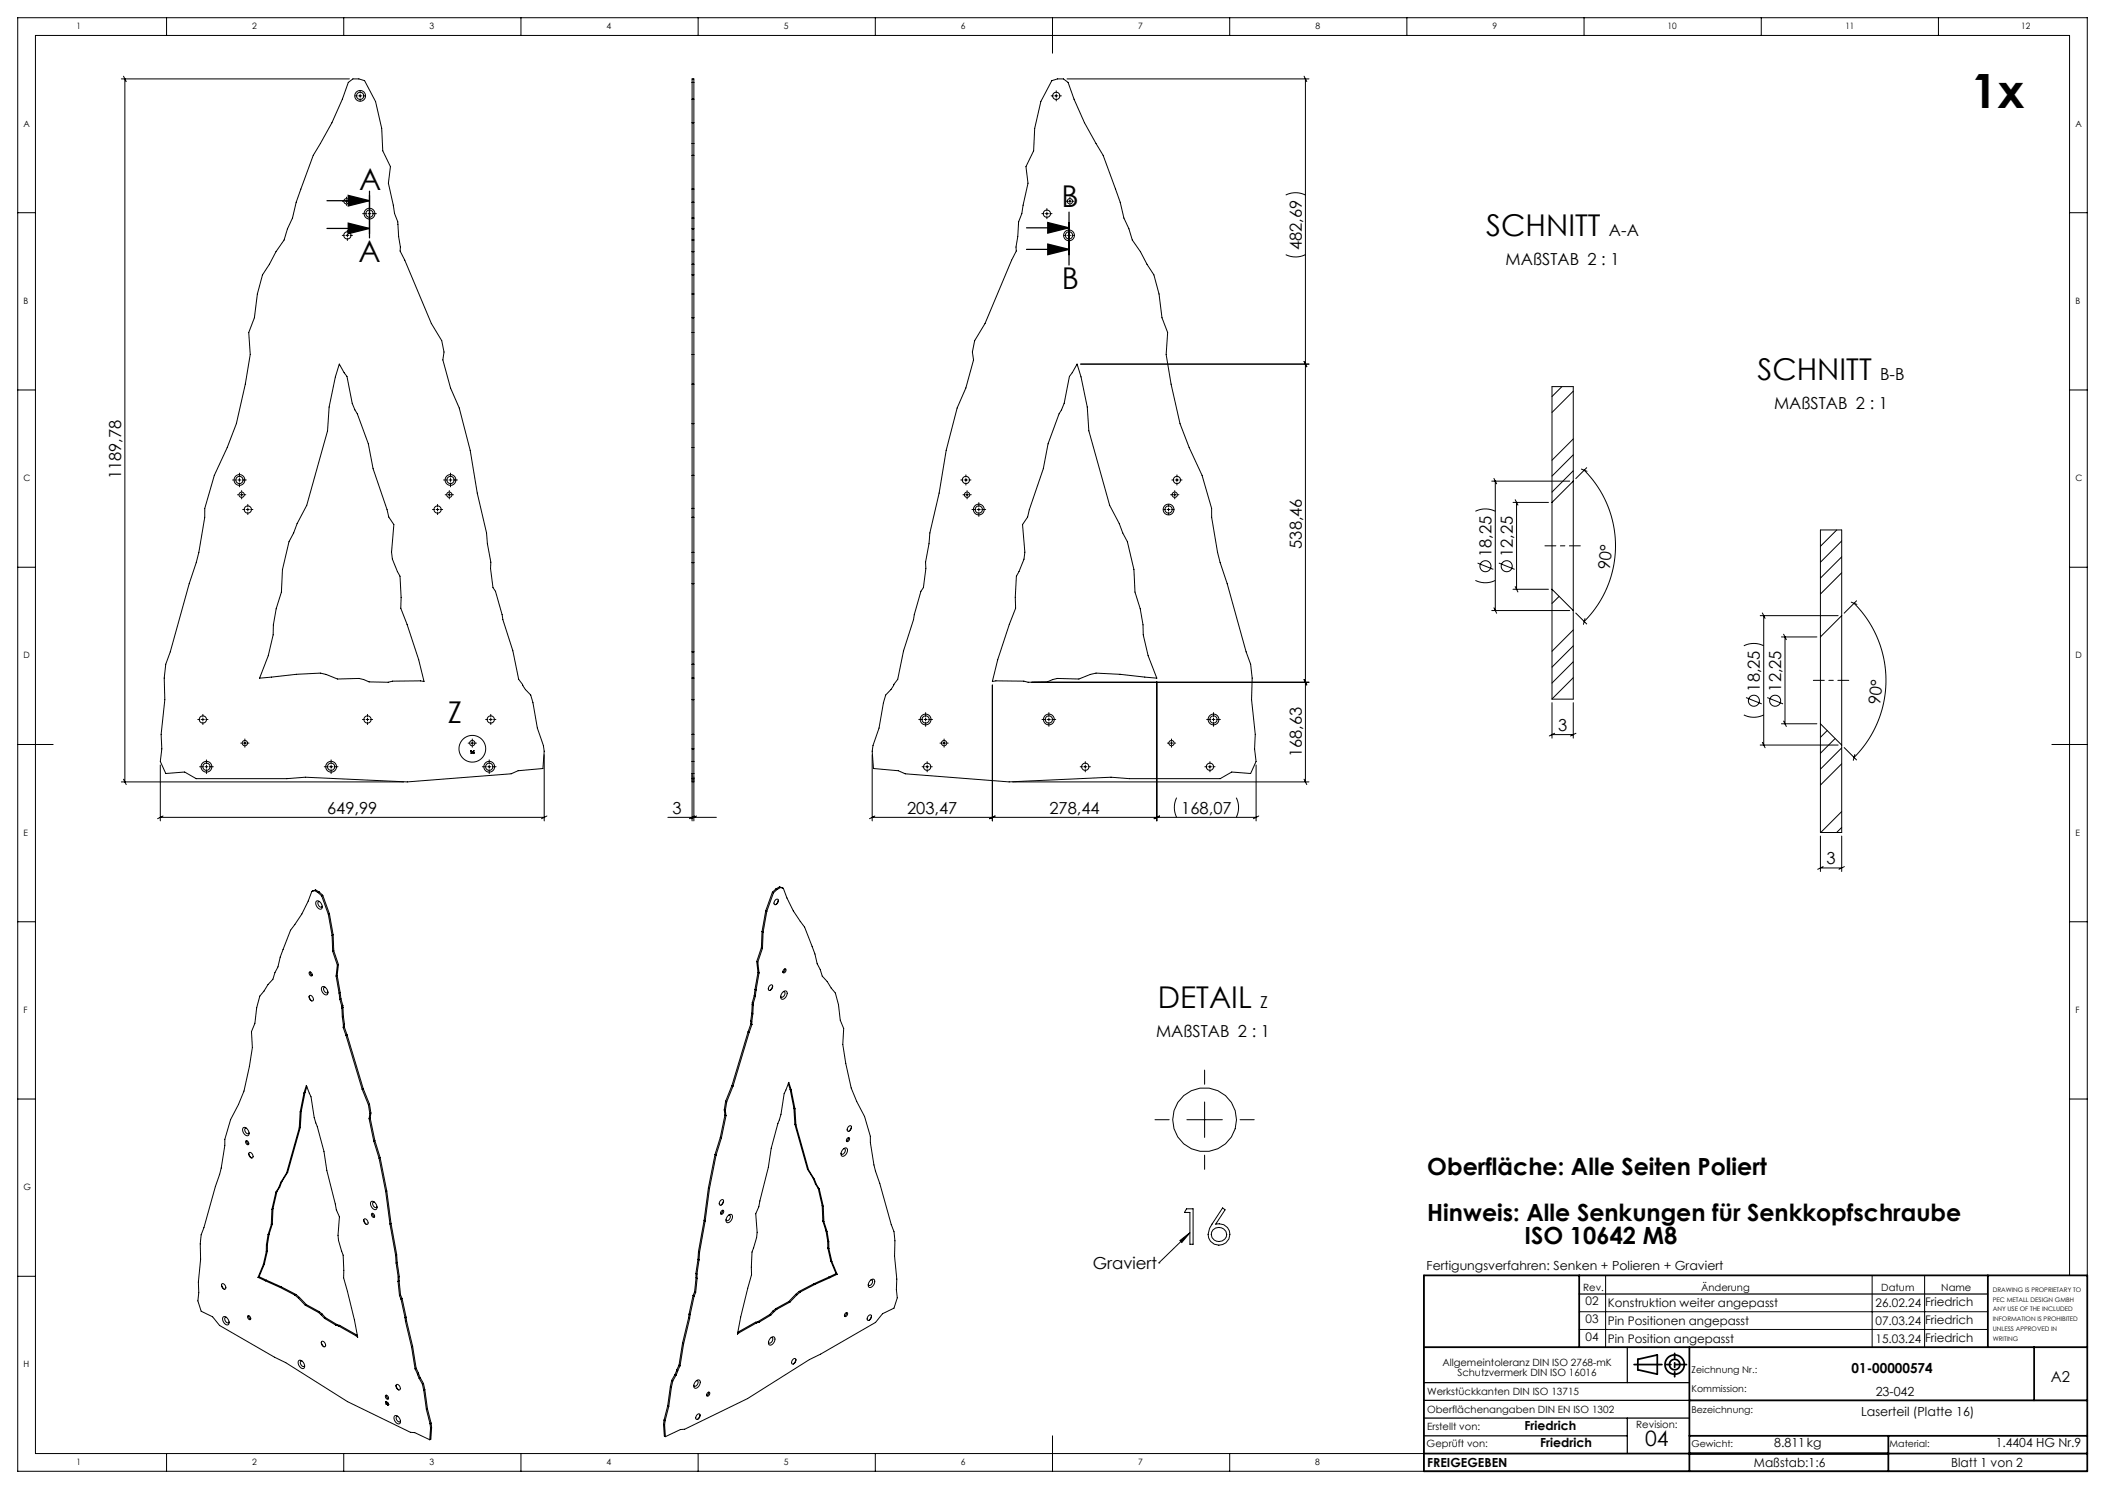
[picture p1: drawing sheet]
<svg xmlns="http://www.w3.org/2000/svg" width="594mm" height="420mm" viewBox="0 0 594 420" stroke-linecap="round" stroke-linejoin="round" font-family="sans-serif">
<g fill="none" stroke="#000" stroke-width=".28">
<path d="M47 5v5M97 5v5M147 5v5M197 5v5M247 5v5M297 5v10M347 5v5M397 5v5M447 5v5M497 5v5M547 5v5M34.2 22.3h64.4"/>
<path d="M34.9 21.5l.7 1.5M35.2 22.3v198.3M98.3 23.2l1.3-.9h1.7l1.6 .5 3.1 5.8 1.7 7.6 .3 6.3 2.2 4.5-.6 4.7 1.7 8.5 .9 2.4 .3 4.1 .5 3-.1 1.1 1.3 2.6 7.5 17.8 2.9 4.9 .7 3.2-.3 2.2 2.1 7.9 2.5 5.7 3.1 11.9 2 12.1 2.6 11.2 .2 3.1 1 5.2-.1 1.8 .7 5.3 .7 1.1 1.9 6.6 .2 1.4 2.8 8.8 1.7 8 1.9 2.9 1.5 1.5 .6 2.2 1.2 7.2 1.7 4.9 .3 1.6-.4 4.9-7 .6-2 .9-29.3 2.3-28.7-1.4-5.3 .4h-25.5l-3.3-1.8-5.3 .4-1.6-3.4 .5-3.6-.2-4.1 1-9.7-.2-6.1 .5-3.9 1.3-3.5 5.3-19.3a66 66 0 0 0 4.4-21.2l2.7-9.3 3.6-7.9 2.6-6.7 2.5-11.1 1.4-8.4-.4-6.2 1.6-4.2 .8-6.7 1.5-5.4 1.9-3 1.9-3.5 2.3-3.3 .9-3.2 1.4-3 1.1-4.4 4.8-13.3a85.3 85.3 0 0 0 9.9-20.6zM100.2 27h.6M101.2 27h.8M101.6 25.6v.6M101.6 26.6v.9M101.6 27.9v.6M102.5 27h.6M195.3 34.6h.5M195.3 28h.5M195.3 23.2h.5"/>
<path d="M296.6 27h.6M296.8 22.8l1.6-.5h1.7l1.3 .9a85.3 85.3 0 0 0 9.9 20.6l4.8 13.3 1.1 4.4 1.4 3 .9 3.2 2.3 3.3 1.9 3.5 1.9 3 1.5 5.4 .8 6.7 1.6 4.2-.4 6.2 1.4 8.4 2.5 11.1 2.6 6.7 3.6 7.9 2.7 9.3a66 66 0 0 0 4.4 21.2l5.3 19.3 1.3 3.5 .4 3.9-.1 6.1 1 9.7-.2 4.1 .4 3.6-1.5 3.4-5.3-.4-3.3 1.8h-25.6l-5.2-.4-28.7 1.4-29.4-2.3-1.9-.9-7-.6-.4-4.9 .3-1.6 1.7-4.9 1.2-7.2 .6-2.2 1.5-1.5 1.9-2.9 1.7-8 2.8-8.8 .2-1.4 1.9-6.6 .7-1.1 .7-5.3-.1-1.8 .9-5.2 .3-3.1 2.6-11.2 2-12.1 3.1-11.9 2.5-5.7 2.1-7.9-.3-2.2 .6-3.2 3-4.9 7.5-17.8 1.3-2.6-.1-1.1 .5-3 .2-4.1 .9-2.4 1.8-8.5-.6-4.7 2.2-4.5 .3-6.3 1.7-7.6zM297.6 27h.9M298.1 25.6v.6M298.1 26.6v.9M298.1 27.9v.6M298.9 27h.6M301.1 22.3h68.3M368 21.5l.8 1.5M368.4 22.3v198.3M5 60h5M96.6 56.8h.3"/>
<path d="M97.3 56.8h.9M97.8 55.6v.3M97.8 56.4v.8M97.8 57.6v.3M98.6 56.8h.3M104.3 58.3v1.1M104.3 59.8v.9M195.3 57.1h.5M195.3 53.3h.5M195.3 43.8h.5M195.3 40.5h.5M295.4 58.8v.6"/>
<path d="M295.4 59.8v.9M300.8 56.8h.3M301.5 56.8h.8M301.9 55.6v.3M301.9 56.4v.8M301.9 57.6v.3M302.8 56.8h.3M362.8 55a6.2 6.2 0 0 1 5.6 0M584 60h5M96.6 66.4h.6M97.6 66.4h.8M98 65v.6"/>
<path d="M98 66v.8M98 67.2v.6M98.9 66.4h.6M102.3 60.3h1.1M103.9 60.3h.8M104.3 61.1v1.1M105.1 60.3h1.1M195.3 77.5h.5M195.3 74.5h.5M195.3 71h.5M195.3 67.7h.5M195.3 64.5h.5"/>
<path d="M195.3 61.5h.5M294 60.3h.6M295 60.3h.8M295.4 61.1v.6M296.3 60.3h.6M300.2 66.4h.6M301.2 66.4h.9M301.7 65v.6M301.7 66v.8M301.7 67.2v.6M302.5 66.4h.6M362.8 71.8a6.2 6.2 0 0 0 5.6 0"/>
<path d="M195.3 100h.5M195.3 89.6h.5M195.3 93.8h.5M195.3 82.9h.5M5 110h5M95.7 102.7l2.2 3.5 1.5 7.5 1.4 3 3.1 8.5 1.4 7 3.9 11.6 .5 2.1 1.4 2.1-.6 7.8 .2 1.9 2.2 4.8 .3 6-.1 3.1 1.8 4.5 3.2 10 1.6 6.1-1.1-.2-7.8 .1-1.3 .3-5.3-.1-2.9-.9-6.1 .1-3.2-1.3-1.6-.3-6.8 .3-10.4 1.1 2.5-6.3 1.4-5.9v-2.9l.8-4.5 1.5-4.7 .3-6.3 1.8-7.9 1.4-2.5 .9-2.6 2.8-5.2 5.8-21 .5-6.7 1.7-8.5zM195.3 119.5h.5M195.3 108.4h.5M303.9 102.7l1.1 3.6 1.8 8.5 .5 6.7 5.8 21 2.7 5.2 1 2.6 1.3 2.5 1.9 7.9 .3 6.3 1.5 4.7 .7 4.5 .1 2.9 1.4 5.9 2.4 6.3-10.3-1.1-6.8-.3-1.6 .3-3.3 1.3-6.1-.1-2.8 .9-5.4 .1-1.2-.3-7.9-.1-1 .2 1.5-6.1 3.3-10 1.8-4.5-.1-3.1 .3-6 2.2-4.8 .2-1.9-.7-7.8 1.5-2.1 .5-2.1 3.9-11.6 1.3-7 3.2-8.5 1.4-3 1.5-7.5zM368 101.9l.8 1.6M369.4 102.7h-64.5M440.7 109.1l-2.7 2.8"/>
<path d="M444 110.3l-6 6M584 110h5M65.6 135.4h1.1M67 139.6h.4M67.2 135.4h.8M67.6 133.4v1.2M67.6 135v.8M67.6 136.2v1.1M67.8 139.6h.8M68.2 138.4v.3M68.2 139.1v.9M68.4 135.4h1.1"/>
<path d="M69 139.6h.4M125.2 135.4h1.1M125.6 139.6h.4M126.4 139.6h.8M126.7 135.4h.8M126.8 138.4v.3M126.8 139.1v.9M127.1 133.4v1.2M127.1 135v.8M127.1 136.2v1.1M127.6 139.6h.4M128 135.4h1.1"/>
<path d="M195.3 134.1h.5M195.3 126.2h.5M271.1 135.4h.6M271.7 139.6h.4M272.1 135.4h.9M272.5 139.6h.8M272.6 133.9v.7M272.6 135v.8M272.6 136.2v.6M272.9 138.4v.3M272.9 139.1v.9M273.4 135.4h.6"/>
<path d="M273.7 139.6h.4M330.3 139.6h.4M330.7 135.4h.6M331.1 139.6h.8M331.5 138.4v.3M331.5 139.1v.9M331.7 135.4h.8M332.1 133.9v.7M332.1 135v.8M332.1 136.2v.6M332.3 139.6h.4M332.9 135.4h.7"/>
<path d="M421 135.7h22M421.6 135l.7 1.5M422 135.7v36.5M444 123.8l-6 6M444 128.3l-6 6M444 132.8l-6 6M444 135.7v-26.6h-6v32.6M444 135.7v36.5M444 135.7l-6 6M446.2 132.3l1.6 .6M447 132.6a30.2 30.2 0 0 1 0 42.7M447.7 131.9l-3 3.1"/>
<path d="M5 160h5M68.2 140.4v.3M68.5 143.7h.6M69.5 143.7h.8M69.9 142.3v.6M69.9 143.3v.8M69.9 144.6v.6M70.8 143.7h.6M122 143.7h.6M123.1 143.7h.8M123.5 142.3v.6M123.5 143.3v.8"/>
<path d="M123.5 144.6v.6M124.3 143.7h.6M126.8 140.4v.3M195.3 158.7h.5M195.3 155.8h.5M195.3 145.9h.5M195.3 143.4h.5M272.9 140.4v.3M274.3 143.7h1.1M275.8 143.7h.8M276.2 141.8v1.1M276.2 143.3v.8"/>
<path d="M276.2 144.6v1.1M277 143.7h1.1M328.3 143.7h.6M329.3 143.7h.9M329.8 142.3v.6M329.8 143.3v.8M329.8 144.6v.6M330.6 143.7h.6M331.5 140.4v.3M416.3 144.2a6.3 6.3 0 0 1 5.7 0M416.9 158.8l4.5 1.8M422.9 158.8l4.5 1.8"/>
<path d="M427 141.7h10M427.6 141l.7 1.5M428 141.7v24.5M438 141.7v24.5M518.3 149.5l-4.6 4.6M519.7 152.6l-6 6M519.7 157.1l-6 6M584 160h5M195.3 164.6h.5M416.3 163.7a6.3 6.3 0 0 0 5.7 0M421 172.2h22M421.6 171.5l.7 1.5"/>
<path d="M427 166.2h10M427.6 165.5l.7 1.5M438 166.2l6 6M438 166.2v31M440 168.2l-2 2M444 177.7l-6 6M444 172.2v25h-6M444.7 172.9l3 3.1M447.3 174.5l-.5 1.6M496.7 173.7h22M497.3 172.9l.8 1.5M497.7 173.7v36.5"/>
<path d="M502.7 179.7h10M503.3 178.9l.8 1.5M503.7 179.7v24.5M513.7 179.7v24.5M519.7 173.7v-24.2h-6v30.2M519.7 173.7v36.5M519.7 173.7l-6 6M519.7 161.6l-6 6M522.4 169.9l1.6 .6M523.2 170.2a30.7 30.7 0 0 1 0 43.5M523.9 169.5l-3.5 3.5M195.3 197.4h.5"/>
<path d="M195.3 191.3h.5M195.3 187.4h.5M195.3 183.9h.5M280 193.2v38.4M291.1 192.4h78.3M326.4 192.3v39.3M368 191.7l.8 1.5M438 198.2v10M444 182.2l-6 6M444 186.7l-6 6M444 191.2l-6 6M444 198.2v10"/>
<path d="M492.1 182.2a6.3 6.3 0 0 1 5.6 0M492.7 196.8l4.4 1.7M498.7 196.8l4.4 1.7M5 210h10M34.9 219.8l.7 1.5M45.2 215.8v15.8M55.8 202.9h.6M56.3 216.3h1.1M56.8 202.9h.9M57.2 201.5v.6M57.2 202.5v.9M57.2 203.8v.6"/>
<path d="M57.8 216.3h.9M58.1 202.9h.6M58.3 214.3v1.1M58.3 215.9v.8M58.3 217.1v1.1M59.1 216.3h1.1M67.9 209.6h.4M68.7 209.6h.8M69.1 208.4v.4M69.1 209.2v.8M69.1 210.4v.4M69.9 209.6h.4"/>
<path d="M91.5 216.3h1.1M93 216.3h.9M93.4 214.3v1.1M93.4 215.9v.8M93.4 217.1v1.1M94.3 216.3h1.1M102.3 202.9h.6M103.3 202.9h.8M103.7 201.5v.6M103.7 202.5v.9M103.7 203.8v.6M104.5 202.9h.6"/>
<path d="M132.1 209.6h.3M132.8 211.7h.2v.8zM132.9 209.6h.8M133.3 208.4v.4M133.3 209.2v.8M133.3 210.4v.4M133.7 211.7l-.1 .4a.26 .26 0 0 1 .3 .3 .26 .26 0 0 1-.4 .1 .26 .26 0 0 1-.1-.3zM134.1 209.6h.3M136.1 216.3h1.1M137 202.9h.7M137.6 216.3h.9M138.1 214.3v1.1"/>
<path d="M138.1 215.9v.8M138.1 217.1v1.1M138.1 202.9h.8M138.5 201.5v.6M138.5 202.5v.9M138.5 203.8v.6M138.9 216.3h1.1M139.3 202.9h.6M153.6 212.9v18.7M195.3 219.6h.5M195.3 218.2h.5M195.3 214.8h.5"/>
<path d="M195.3 211.2h.5M195.3 207.1h.5M246.1 212.9v18.7M259.3 202.9h1.1M260.2 216.3h.6M260.8 202.9h.8M261.2 201v1.1M261.2 202.5v.9M261.2 203.8v1.1M261.2 216.3h.8M261.6 214.8v.6M261.6 215.9v.8"/>
<path d="M261.6 217.1v.6M262 202.9h1.1M262.5 216.3h.6M265.2 209.6h.4M266 209.6h.8M266.4 208.4v.4M266.4 209.2v.8M266.4 210.4v.4M267.2 209.6h.4M294 202.9h1.1M295.6 202.9h.8M296 201v1.1"/>
<path d="M296 202.5v.9M296 203.8v1.1M296.8 202.9h1.1M304.8 216.3h.6M305.8 216.3h.9M306.2 214.8v.6M306.2 215.9v.8M306.2 217.1v.6M307.1 216.3h.6M329.4 209.6h.3M330.2 209.6h.8M330.6 208.4v.4"/>
<path d="M330.6 209.2v.8M330.6 210.4v.4M331.4 209.6h.3M340 216.3h.6M340.5 202.9h1.1M341 216.3h.8M341.4 214.8v.6M341.4 215.9v.8M341.4 217.1v.6M342 202.9h.9M342.3 216.3h.6M342.4 201v1.1"/>
<path d="M342.4 202.5v.9M342.4 203.8v1.1M343.3 202.9h1.1M354.4 215.8v15.8M368 219.8l.8 1.5M438 207.2h6M438.7 206.8l-1.5 .8M444.7 206.8l-1.5 .8M492.1 201.7a6.3 6.3 0 0 0 5.6 0M496.7 210.2h22M497.3 209.4l.8 1.5M502.7 204.2h10"/>
<path d="M503.3 203.4l.8 1.5M513.7 204.2v30.6h6v-24.6M513.7 204.2l6 6M515.6 206.1l-1.9 1.9M517.9 208.3l-4.2 4.2M519.7 211l-6 6M519.7 215.4l-6 6M520.4 210.9l3.5 3.5M523.4 212.8l-.4 1.7M579 210h10M34.2 220.6h79.7M45.2 230.6h108.4"/>
<path d="M46 230.2l-1.5 .7M154.3 230.2l-1.5 .7M188.5 230.6h13.6M195.3 231.6v-209.3h.5v209.3M195.3 220.6h.5M196.1 230.2l-1.6 .7M196.6 230.2l-1.6 .7M246.1 230.6h108.3M246.9 230.2l-1.5 .7M280.8 230.2l-1.5 .7M285.8 220.6h83.6M327.2 230.2l-1.5 .7"/>
<path d="M332 225a6.2 6.2 0 0 0 0 5.6M348.8 225a6.2 6.2 0 0 1 0 5.6M355.2 230.2l-1.5 .7M513.7 235.8v10M519.7 235.8v10M519.7 228.9l-5.9 5.9M519.7 233.4l-1.4 1.4M5 260h5M88 251.4a32.8 32.8 0 0 1-6 11l-2.9 7.6-.7 2.7-.8 1.6-.6 1.9-1.4 1.5-1.1 1.9-1.2 1.4-.9 3.2-.5 4.4-.9 2.4 .2 4.5-.8 5.3-1.6 7-1.5 3.8-2.2 4.2-1.7 5.6a37.7 37.7 0 0 1-2.6 13.3l-3.3 11.6-.7 2-.3 2.6 .1 4.3-.6 6.5 .1 2.9-.3 2.3 1 3 3.2 1.5 2 2.5 15.5 8.9 3.1 1.6 17.5 11 17.7 8.6 1.2 .1 4.3 2M88.8 251.2l-.8 .2M88.8 251.2l1 .6M89.1 251l-.3 .2"/>
<path d="M89.1 251l1 .6M89.1 251l-1.1 .4M89.2 254.2a1.45 1.45 0 0 1 1.7 2 1.09 1.09 0 0 1-1.2 0 1.09 1.09 0 0 1-.5-1zM89.8 251.8l1 .9M90.1 251.6l-.3 .2M90.1 251.6l1 .9M90.2 254.3a.61 .61 0 0 0-.6 .5 .61 .61 0 0 0 .4 .7 .5 .5 0 0 0 .4 .4 .5 .5 0 0 0 .5-.3M90.8 252.7l1.8 5.2M91.1 252.5l-.3 .2M91.1 252.5l1.9 5.2M92.6 257.9l1.1 5.9M93 257.7l-.4 .2"/>
<path d="M93 257.7l1 5.9M216.1 256.9l.3 .1M216.1 256.9l-1.1 5.9M216.4 257l-1.1 5.9M218 251.7l.3 .1M218 251.7l-1.9 5.2M218.3 251.8l-1.9 5.2M218.8 253.9a.48 .48 0 0 1 .7-.2 .48 .48 0 0 1 .1 .7 .65 .65 0 0 1-.4 .7 .65 .65 0 0 1-.8-.2zM218.9 250.8l.3 .1M218.9 250.8l-.9 .9M219.2 250.9l-.9 .9M219.6 253.9l-.7 1.3"/>
<path d="M220 250.2l.3 .1M220 250.2l-1.1 .6M220 250.2l1 .4M220.3 250.3l-1.1 .6M220.3 250.3l.7 .3M221 250.6a32.8 32.8 0 0 0 6 10.9l3 7.6 .6 2.7 .9 1.7 .5 1.8 1.4 1.6 1.1 1.8 1.2 1.4 .9 3.3 .5 4.4 1 2.3-.3 4.5 .9 5.4 1.5 6.9 1.6 3.8 2.2 4.2 1.6 5.6a37.7 37.7 0 0 0 2.7 13.3l3.2 11.6 .8 2 .2 2.6-.1 4.3 .7 6.5-.2 2.9 .3 2.4-.9 2.9-3.3 1.6-1.9 2.4-15.5 9-3.2 1.5-17.4 11-17.8 8.6-1.2 .1-4.2 2M513.7 244.8h6M514.5 244.4l-1.6 .8M520.5 244.4l-1.6 .8M584 260h5M87.3 274.2a.64 .64 0 0 1 .7 .3 .64 .64 0 0 1-.1 .8 .85 .85 0 0 1-.6-1.1zM87.5 274.1l.2 .7 .4 .3"/>
<path d="M90.8 278.4a1.45 1.45 0 0 1 1.7 1.9 1.09 1.09 0 0 1-1.2 .1 1.09 1.09 0 0 1-.5-1zM91.8 278.5a.61 .61 0 0 0-.6 .5 .61 .61 0 0 0 .4 .7 .5 .5 0 0 0 .4 .4 .5 .5 0 0 0 .5-.3M93.7 263.8l.2 4.6M93.9 268.4l1.3 3.8M94 263.6l-.3 .2M94 263.6l.2 4.6M94.2 268.2l-.3 .2M94.2 268.2l1.3 3.9M94.8 275.3l.9 4.8M95.1 275.1l-.3 .2M95.1 275.1l.9 4.8M95.2 272.2l-.4 3.1"/>
<path d="M95.5 272.1l-.3 .1M95.5 272.1l-.4 3M96 279.9l-.3 .2M96 279.9l.2 1.8M213.1 279.1l.3 .2M213.1 279.1l-.3 1.8M213.4 279.3l-.3 1.7M213.5 271.2l.3 .2M213.5 271.2l.4 3.1M213.8 271.4l.4 3M213.9 274.3l.3 .1M213.9 274.3l-.8 4.8"/>
<path d="M214.2 274.4l-.8 4.9M214.9 267.3l.3 .2M214.9 267.3l-1.4 3.9M215 262.8l.3 .1M215 262.8l-.1 4.5M215.2 267.5l-1.4 3.9M215.3 262.9l-.1 4.6M217.2 278a.48 .48 0 0 1 .7-.1 .48 .48 0 0 1 .1 .7 .65 .65 0 0 1-.4 .7 .65 .65 0 0 1-.8-.2zM218 278.1l-.7 1.3M220.9 279.9a.7 .7 0 0 1 1-.3 .7 .7 0 0 1 .2 1 1.09 1.09 0 0 1-.6 1 1.09 1.09 0 0 1-1.1 0 1.75 1.75 0 0 1 .5-1.7zM221 279.7a.61 .61 0 0 1 .6 .5 .61 .61 0 0 1-.3 .7 .5 .5 0 0 1-.5 .4 .5 .5 0 0 1-.5-.3M221.2 273.5a.41 .41 0 0 1 .6-.1 .41 .41 0 0 1-.1 .7 .43 .43 0 0 1-.7 .3 .43 .43 0 0 1 .1-.8z"/>
<path d="M221.5 273.3l-.1 .6-.5 .4M87.2 281l.8 1.3M87.4 280.8a.95 .95 0 0 1 .9 .5 .95 .95 0 0 1-.1 1 1.07 1.07 0 0 1-.8-1.5zM95.7 280.1l.2 1.8M95.9 281.9l.5 2M96.2 281.7l-.3 .2M96.2 281.7l.6 2M96.4 283.9l.1 .5M96.5 284.4l.1 2.5M96.6 286.9l.3 2.2M96.8 283.7l-.4 .2M96.8 283.7v.5"/>
<path d="M96.8 284.2l-.3 .2M96.8 284.2l.1 2.5M96.8 289.8l.8 2.3M96.9 289.1l-.1 .7M96.9 286.7l-.3 .2M96.9 286.7l.3 2.2M97.2 289.7l-.4 .1M97.2 289.7l.7 2.2M97.2 288.9l-.3 .2M97.2 288.9v.8M97.6 292.1l4.6 15.1M97.9 291.9l-.3 .2"/>
<path d="M97.9 291.9l4.6 15.2M211.1 291.1l.3 .1M211.1 291.1l-4.6 15.1M211.4 291.2l-4.6 15.2M211.8 288l.3 .2M211.8 288l.1 .8M211.9 288.8l.3 .2M211.9 288.8l-.8 2.3M212.1 285.8l.3 .2M212.1 285.8l-.3 2.2M212.1 288.2l.1 .8M212.2 289l-.8 2.2"/>
<path d="M212.3 283.3l.3 .2M212.3 282.8l.3 .2M212.3 282.8l-.2 3M212.4 286l-.3 2.2M212.6 283l-.2 3M212.8 280.9l.3 .1M212.8 280.9l-.5 1.9M213.1 281l-.5 2M5 310h5M68.6 318.2a1.45 1.45 0 0 1 1.6 1.9 1.09 1.09 0 0 1-1.1 0 1.09 1.09 0 0 1-.6-1zM69.5 318.2a.61 .61 0 0 0-.5 .5 .61 .61 0 0 0 .3 .7 .5 .5 0 0 0 .5 .4 .5 .5 0 0 0 .5-.3M84.4 318.2l-3.5 12.6"/>
<path d="M84.7 313.6l-.3 4.6M84.7 318l-.3 .2M84.7 318l-3.5 12.7M85 313.5l-.3 .1M85 313.5l-.3 4.5M85.8 308.3l.6-2.1 1.4 3.2 .9 5.8a69 69 0 0 1 3.5 15l2.7 11.1 .9 1.9-.4 5.3 .1 1.4 1.3 4.1 .2 6.4 3 12 .9 4.8-.6-.5M85.8 308.3l-1.1 5.3M86.1 308.1l-.3 .2M86.1 308.1l-1.1 5.4M86.6 306.5l-.5 1.6M102.2 307.2l1.8 4.5M102.5 307.1l-.3 .1"/>
<path d="M102.5 307.1l1.8 4.4M104 311.7l.4 2.4M104.2 315.6l1.3 6.3M104.3 311.5l-.3 .2M104.3 311.5l.4 2.4M104.4 314.1l-.2 1.5M104.5 315.4l-.3 .2M104.5 315.4l1.3 6.3M104.7 313.9l-.3 .2M104.7 313.9l-.2 1.5M204.4 313.1l.3 .2M204.4 313.1l.2 1.4"/>
<path d="M204.6 314.5l.3 .2M204.6 314.5l-1.3 6.3M204.7 313.3l.2 1.4M204.8 310.6l.3 .2M204.8 310.6l-.4 2.5M204.9 314.7l-1.3 6.3M205.1 310.8l-.4 2.5M206.5 306.2l.3 .2M206.5 306.2l-1.7 4.4M206.8 306.4l-1.7 4.4M222.5 305.7l.5 1.6M223 307.3l.3 .1"/>
<path d="M223 307.3l1 5.3M223.3 307.4l1 5.4M223.3 307.4l-.7-2.1-1.3 3.2-.9 5.8a69.1 69.1 0 0 0-3.6 15l-2.7 11.1-.8 2 .4 5.2-.2 1.4-1.3 4.2-.1 6.4-3.1 11.9-.9 4.8 .6-.5M224 312.6l.3 .2M224 312.6l.3 4.5M224.3 317.1l.3 .2M224.3 317.1l3.6 12.7M224.3 312.8l.3 4.5M224.6 317.3l3.6 12.7M239.4 317.8a.48 .48 0 0 1 .8-.2 .48 .48 0 0 1 0 .7 .65 .65 0 0 1-.4 .7 .65 .65 0 0 1-.7-.2zM240.3 317.8l-.8 1.3M325.9 315.8h4"/>
<path d="M334.9 315.8h10M339.9 301.8v4M339.9 310.8v10M349.9 315.8h4M584 310h5M69.4 321.8a.64 .64 0 0 1 .7 .3 .64 .64 0 0 1-.2 .8 .85 .85 0 0 1-.5-1.1zM69.6 321.7l.2 .7 .4 .3M70.2 325.3l.7 1.3M70.3 325.1a.95 .95 0 0 1 .9 .5 .95 .95 0 0 1 0 1 1.07 1.07 0 0 1-.9-1.5zM77.8 336.3l-1.1 4.8M78.1 336.1l-.3 .2M78.1 336.1l-1.1 4.9"/>
<path d="M78.6 335l-.8 1.3M78.9 334.8l-.3 .2M78.9 334.8l-.8 1.3M79.2 333.5l-.6 1.5M79.5 333.3l-.3 .2M79.5 333.3l-.6 1.5M80.9 330.8l-1.7 2.7M81.2 330.7l-.3 .1M81.2 330.7l-1.7 2.6M104.7 339a1.45 1.45 0 0 1 1.6 1.9 1.09 1.09 0 0 1-1.1 .1 1.09 1.09 0 0 1-.6-1.1zM105.5 321.9l1.5 4.8M105.6 339.1a.61 .61 0 0 0-.5 .5 .61 .61 0 0 0 .3 .6 .5 .5 0 0 0 .5 .4 .5 .5 0 0 0 .5-.2"/>
<path d="M105.8 321.7l-.3 .2M105.8 321.7l1.5 4.8M107 326.7l1.8 9.4M107.3 326.5l-.3 .2M107.3 326.5l1.8 9.4M108.8 336.1l1.2 9.2M109.1 335.9l-.3 .2M109.1 335.9l1.2 9.2M199.9 335.1l.3 .2M199.9 335.1l-1.2 9.1M200.2 335.3l-1.2 9.1M201.8 325.6l.3 .2"/>
<path d="M201.8 325.6l-1.9 9.5M202.1 325.8l-1.9 9.5M203.3 320.8l.3 .2M203.3 320.8l-1.5 4.8M203.4 338.6a.48 .48 0 0 1 .7-.2 .48 .48 0 0 1 0 .8 .65 .65 0 0 1-.4 .7 .65 .65 0 0 1-.7-.2zM203.6 321l-1.5 4.8M204.2 338.6l-.8 1.3M227.9 329.8l.3 .2M227.9 329.8l1.6 2.7M228.2 330l1.6 2.6M229.5 332.5l.3 .1M229.5 332.5l.6 1.5"/>
<path d="M229.8 332.6l.6 1.5M230.1 334l.3 .1M230.1 334l.8 1.2M230.4 334.1l.8 1.3M230.9 335.2l.3 .2M230.9 335.2l1.1 4.9M231.2 335.4l1.1 4.9M237.9 324.2a.7 .7 0 0 1 1-.4 .7 .7 0 0 1 .2 1.1 1.09 1.09 0 0 1-.6 1 1.09 1.09 0 0 1-1.1 0 1.75 1.75 0 0 1 .5-1.7zM238.1 324a.61 .61 0 0 1 .5 .5 .61 .61 0 0 1-.3 .7 .5 .5 0 0 1-.5 .4 .5 .5 0 0 1-.5-.3M239.1 321.1a.41 .41 0 0 1 .7-.1 .41 .41 0 0 1-.2 .7 .43 .43 0 0 1-.7 .3 .43 .43 0 0 1 .1-.8zM239.4 320.9l-.1 .6-.4 .4M339.9 325.8v4"/>
<path d="M5 360h5M74.3 356.7l-1.5 3.6M74.6 356.5l-.3 .2M74.6 356.5l-1.5 3.6M75.1 353.1l-.8 3.6M75.2 351.1l-.1 2M75.4 352.9l-.3 .2M75.4 352.9l-.8 3.6M75.5 351l-.3 .1M75.5 351l-.1 1.9M75.7 348.2l-.5 2.9M76 348.1l-.3 .1"/>
<path d="M76 348.1l-.5 2.9M76.5 345.5l-.8 2.7M76.7 341.1l-.2 4.4M76.8 345.3l-.3 .2M76.8 345.3l-.8 2.8M77 341l-.3 .1M77 341l-.2 4.3M102.7 344.1l.7 1.3M102.8 343.8a.95 .95 0 0 1 .9 .5 .95 .95 0 0 1-.1 1.1 1.07 1.07 0 0 1-.8-1.6zM104.9 342.3a.64 .64 0 0 1 .7 .3 .64 .64 0 0 1-.1 .8 .85 .85 0 0 1-.6-1.1zM105.1 342.2l.2 .7 .4 .3M110 345.3l1.6 8.7"/>
<path d="M110.3 345.1l-.3 .2M110.3 345.1l1.6 8.8M111.6 354l.2 2.3M111.8 356.3l.6 3.9M111.9 353.9l-.3 .1M111.9 353.9l.2 2.2M112.1 356.1l-.3 .2M112.1 356.1l.6 4M196.4 359.2l.3 .2M196.4 359.2v1.2M196.7 359.4v1.2M197 355.2l.3 .2"/>
<path d="M197 355.2l-.6 4M197.1 353l.3 .2M197.1 353l-.1 2.2M197.3 355.4l-.6 4M197.4 353.2l-.1 2.2M198.7 344.2l.3 .2M198.7 344.2l-1.6 8.8M199 344.4l-1.6 8.8M203.6 341.6a.41 .41 0 0 1 .7-.1 .41 .41 0 0 1-.2 .7 .43 .43 0 0 1-.7 .3 .43 .43 0 0 1 .1-.8zM203.9 341.4l-.1 .6-.5 .4M205.4 342.9a.7 .7 0 0 1 1-.3 .7 .7 0 0 1 .2 1 1.09 1.09 0 0 1-.5 1.1 1.09 1.09 0 0 1-1.2-.1 1.75 1.75 0 0 1 .5-1.7zM205.6 342.8a.61 .61 0 0 1 .6 .5 .61 .61 0 0 1-.4 .6 .5 .5 0 0 1-.4 .4 .5 .5 0 0 1-.5-.3"/>
<path d="M232 340.1l.3 .2M232 340.1l.2 4.3M232.2 344.4l.3 .2M232.2 344.4l.9 2.8M232.3 340.3l.2 4.3M232.5 344.6l.9 2.8M233.1 347.2l.3 .2M233.1 347.2l.5 2.9M233.4 347.4l.5 2.9M233.6 350.1l.3 .2M233.6 350.1v1.9M233.6 352l.3 .2"/>
<path d="M233.6 352l.8 3.7M233.9 350.3v1.9M233.9 352.2l.8 3.6M234.4 355.7l.3 .1M234.4 355.7l1.5 3.6M234.7 355.8l1.5 3.6M235.9 359.3l.3 .1M235.9 359.3l-2 .9M236.2 359.4l-2 1M327 356.2h.1M333 349.9l2.8-2.2-2.3 2.8zM334.8 341h1.9v10h-.9v-9h-1.6z"/>
<path d="M335.8 347.7l-8.8 8.5M342.3 346.9a2.12 2.12 0 0 1 2.9-.3 2.12 2.12 0 0 1 .4 2.9 2.12 2.12 0 0 1-2.9 .3 2.12 2.12 0 0 1-.4-2.9zM345 340.7l.7 .6-2.6 4a3.1 3.1 0 0 1 3.9 2.3 3.1 3.1 0 0 1-2.7 3.7 3.1 3.1 0 0 1-3.4-3.1l.4-1.7zM401.8 359.7v55.3M453.1 359.7v20.3M528.3 359.7v20.3M543.1 359.7v20.3M584 359.7v-349.7h-574v400h391.8M589 359.7v-354.7h-584v410h584M62.5 362.3l.8 1.3M62.7 362.1a.95 .95 0 0 1 .9 .5 .95 .95 0 0 1-.1 1 1.07 1.07 0 0 1-.8-1.5zM63 371.5a1.45 1.45 0 0 1 1.6 1.9 1.09 1.09 0 0 1-1.2 .1 1.09 1.09 0 0 1-.5-1z"/>
<path d="M63.9 371.6a.61 .61 0 0 0-.6 .5 .61 .61 0 0 0 .4 .7 .5 .5 0 0 0 .4 .4 .5 .5 0 0 0 .5-.3M69.9 371.2a.64 .64 0 0 1 .7 .3 .64 .64 0 0 1-.1 .8 .85 .85 0 0 1-.6-1.1zM70.2 371.1l.1 .6 .4 .4M72.8 360.3l2.1 1M73.1 360.1l-.3 .2M73.1 360.1l2.1 1M74.9 361.3l4.2 1.9M75.2 361.1l-.3 .2M75.2 361.1l4.2 1.9M79.1 363.2l4.1 2.1M79.4 363l-.3 .2M79.4 363l4.1 2.1"/>
<path d="M83.2 365.3l1 .8M83.5 365.1l-.3 .2M83.5 365.1l1 .9M84.2 366.1l1.9 2.1M84.5 366l-.3 .1M84.5 366l1.9 2M86.1 368.2l3.7 2M86.4 368l-.3 .2M86.4 368l3.7 2M89.8 370.2l.8 .7M90.1 370l-.3 .2M90.1 370l.8 .7"/>
<path d="M90.6 370.9l.9 .9M90.7 378.6l.7 1.3M90.8 378.4a.95 .95 0 0 1 .9 .5 .95 .95 0 0 1-.1 1 1.07 1.07 0 0 1-.8-1.5zM90.9 370.7l-.3 .2M90.9 370.7l.9 1M91.5 371.8l3.3 2M91.8 371.7l-.3 .1M91.8 371.7l3.3 1.9M94.8 373.8l.8 .2M95.1 373.6l-.3 .2M95.1 373.6l.8 .2M95.6 374l4.7 2.7"/>
<path d="M95.9 373.8l-.3 .2M95.9 373.8l4.7 2.7M100.6 376.5l-.3 .2M100.6 376.5l.2 .2M112.3 361.5l.4 4M112.4 360.2l-.1 1.3M112.6 361.3l-.3 .2M112.6 361.3l.4 4M112.7 360.1l-.3 .1M112.7 360.1l-.1 1.2M112.7 365.5l.5 .9M113 365.3l-.3 .2"/>
<path d="M113 365.3l.5 1M113.2 366.4l1.1 5.3M113.5 366.3l-.3 .1M113.5 366.3l1.1 5.2M114.3 371.7l.1 1.1M114.4 372.8l1.7 7.1M114.6 371.5l-.3 .2M114.6 371.5l.1 1.1M114.7 372.6l-.3 .2M114.7 372.6l1.7 7.1M116.1 379.9l1 6.2M116.4 379.7l-.3 .2"/>
<path d="M116.4 379.7l1 6.2M192.6 378.9l.3 .1M192.6 378.9l-1 6.2M192.9 379l-1 6.2M194.3 371.7l.3 .2M194.3 371.7l-1.7 7.2M194.4 370.7l.3 .1M194.4 370.7l-.1 1M194.6 371.9l-1.7 7.1M194.7 370.8l-.1 1.1M195.6 365.4l.3 .2M195.6 365.4l-1.2 5.3"/>
<path d="M195.9 365.6l-1.2 5.2M196 364.4l.3 .2M196 364.4l-.4 1M196.3 364.6l-.4 1M196.4 360.4l.3 .2M196.4 360.4l-.4 4M196.7 360.6l-.4 4M208.4 375.7l.3 .1M208.4 375.7l-.2 .1M213.2 373l.3 .1M213.2 373l-4.8 2.7M213.5 373.1l-4.8 2.7"/>
<path d="M213.9 372.8l.3 .1M213.9 372.8l-.7 .2M214.2 372.9l-.7 .2M217.2 370.8l.3 .2M217.2 370.8l-3.3 2M217.4 377.5a.7 .7 0 0 1 1-.4 .7 .7 0 0 1 .2 1.1 1.09 1.09 0 0 1-.5 1 1.09 1.09 0 0 1-1.2-.1 1.75 1.75 0 0 1 .5-1.6zM217.5 371l-3.3 1.9M217.6 377.3a.61 .61 0 0 1 .6 .5 .61 .61 0 0 1-.4 .7 .5 .5 0 0 1-.4 .4 .5 .5 0 0 1-.5-.3M218.1 369.8l.3 .2M218.1 369.8l-.9 1M218.4 370l-.9 1M218.9 369.1l.3 .2"/>
<path d="M218.9 369.1l-.8 .7M219.2 369.3l-.8 .7M222.6 367.1l.3 .2M222.6 367.1l-3.7 2M222.9 367.3l-3.7 2M224.5 365.1l.3 .2M224.5 365.1l-1.9 2M224.8 365.3l-1.9 2M225.5 364.3l.3 .1M225.5 364.3l-1 .8M225.8 364.4l-1 .9M229.6 362.1l.3 .2"/>
<path d="M229.6 362.1l-4.1 2.2M229.9 362.3l-4.1 2.1M233.9 360.2l.3 .2M233.9 360.2l-4.3 1.9M234.2 360.4l-4.3 1.9M238.5 370.4a.41 .41 0 0 1 .7 0 .41 .41 0 0 1-.2 .6 .43 .43 0 0 1-.7 .3 .43 .43 0 0 1 .1-.7zM238.9 370.2l-.2 .6-.4 .4M245.1 371.1a.48 .48 0 0 1 .7-.2 .48 .48 0 0 1 .1 .8 .65 .65 0 0 1-.4 .7 .65 .65 0 0 1-.8-.2zM245.6 361.2a.7 .7 0 0 1 1-.3 .7 .7 0 0 1 .2 1 1.09 1.09 0 0 1-.6 1 1.09 1.09 0 0 1-1.1 0 1.75 1.75 0 0 1 .5-1.7zM245.8 361a.61 .61 0 0 1 .5 .5 .61 .61 0 0 1-.3 .7 .5 .5 0 0 1-.5 .4 .5 .5 0 0 1-.5-.3M245.9 371.2l-.7 1.2M445.6 375h115.3"/>
<path d="M445.6 370h115.3M84.3 383.8a1.45 1.45 0 0 1 1.6 1.9 1.09 1.09 0 0 1-1.2 .1 1.09 1.09 0 0 1-.5-1zM85.2 383.9a.61 .61 0 0 0-.5 .5 .61 .61 0 0 0 .3 .7 .5 .5 0 0 0 .4 .4 .5 .5 0 0 0 .6-.3M108.8 393.6a.64 .64 0 0 1 .7 .3 .64 .64 0 0 1-.1 .8 .85 .85 0 0 1-.6-1.1zM108.9 395.5h.1M108.9 395.5l.1 .6M108.9 395.4v.1M109 395.5h.1M109 396.1h.1M109 395.5v.6M109.1 393.5l.1 .7 .4 .3M109.2 396l.2 .3"/>
<path d="M109.2 396h.1M109.3 396.1l.2 .1M109.3 395.9l.2-.2-.1 .3M109.3 395.9l-.1 .1M109.3 395.9h.1M109.3 396h.1M109.4 396l.1 .2M109.4 396l-.1 .1M109.4 396h.1M109.4 396.3h.1M109.4 396l.2 .2-.2 .1M109.5 396.2v.1"/>
<path d="M109.5 396.2h.1M111.3 399.4a1.45 1.45 0 0 1 1.6 2 1.09 1.09 0 0 1-1.1 0 1.09 1.09 0 0 1-.6-1zM111.7 390.8l.8 1.3M111.9 390.5a.95 .95 0 0 1 .9 .5 .95 .95 0 0 1-.1 1.1 1.07 1.07 0 0 1-.8-1.6zM112.3 399.5a.61 .61 0 0 0-.6 .5 .61 .61 0 0 0 .3 .7 .5 .5 0 0 0 .5 .4 .5 .5 0 0 0 .5-.3M117.1 386.1l.7 1.4M117.4 385.9l-.3 .2M117.4 385.9l.7 1.4M117.8 387.5v.2M117.8 387.7l.5 1.1M118.1 387.3l-.3 .2M118.1 387.3v.3"/>
<path d="M118.1 387.6l-.3 .1M118.1 387.6l.5 1M118.3 388.8l.9 1.6M118.6 388.6l-.3 .2M118.6 388.6l.9 1.6M119.2 390.4l.4 1.7M119.5 390.2l-.3 .2M119.5 390.2l.4 1.8M119.6 392.1l.7 5.5M119.9 392l-.3 .1M119.9 392l.7 5.4M120.3 397.6l1.1 4"/>
<path d="M120.6 397.4l-.3 .2M120.6 397.4l1.1 4M188.4 396.5l.3 .2M188.4 396.5l-1 4.1M188.7 396.7l-1 4M189.2 391.1l.3 .2M189.2 391.1l-.8 5.4M189.5 391.3l-.8 5.4M189.5 389.4l.4 .1M189.5 389.4l-.3 1.7M189.9 389.5l-.4 1.8M190.5 387.7l.3 .2"/>
<path d="M190.5 387.7l-1 1.7M190.8 387.9l-.9 1.6M190.9 386.7l.3 .2M190.9 386.7l-.4 1M190.9 386.4l.4 .2M190.9 386.4v.3M191.2 386.9l-.4 1M191.3 386.6l-.1 .3M191.6 385.1l.3 .1M191.6 385.1l-.7 1.3M191.9 385.2l-.6 1.4M196.3 389.6a.7 .7 0 0 1 1-.3 .7 .7 0 0 1 .2 1 1.09 1.09 0 0 1-.5 1.1 1.09 1.09 0 0 1-1.2-.1 1.75 1.75 0 0 1 .5-1.7z"/>
<path d="M196.5 389.5a.61 .61 0 0 1 .6 .5 .61 .61 0 0 1-.4 .6 .5 .5 0 0 1-.4 .4 .5 .5 0 0 1-.5-.3M196.7 399a.48 .48 0 0 1 .7-.1 .48 .48 0 0 1 .1 .7 .65 .65 0 0 1-.4 .7 .65 .65 0 0 1-.8-.2zM197.6 399.1l-.8 1.3M199.7 392.9a.41 .41 0 0 1 .6-.1 .41 .41 0 0 1-.2 .7 .43 .43 0 0 1-.6 .3 .43 .43 0 0 1 0-.8zM200 392.7l-.2 .6-.4 .4M223.8 383.4a.48 .48 0 0 1 .7-.1 .48 .48 0 0 1 0 .7 .65 .65 0 0 1-.3 .7 .65 .65 0 0 1-.8-.2zM224.6 383.5l-.7 1.3M47 410v5M97 410v5M121.4 401.6l.1 1.2M121.5 402.8l-.2 3.3M121.7 401.4l-.3 .2"/>
<path d="M121.7 401.4l.1 1.2M121.8 402.6l-.3 .2M121.8 402.6l-.2 3.3-.3 .2M147 410v5M187.2 401.8l.3 .1M187.2 401.8l.3 3.3 .3 .1M187.4 400.6l.3 .1M187.4 400.6l-.2 1.2M187.5 401.9l.3 3.3M187.7 400.7l-.2 1.2M197 410v5M247 410v5"/>
<path d="M297 405v10M347 410v5"/>
<circle cx="101.6" cy="27" r="1.52"/>
<circle cx="101.6" cy="27" r="1.02"/>
<circle cx="298.1" cy="27" r="1.02"/>
<circle cx="97.8" cy="56.8" r=".75"/>
<circle cx="301.9" cy="56.8" r=".75"/>
<circle cx="98" cy="66.4" r="1.02"/>
<circle cx="104.3" cy="60.3" r="1.02"/>
<circle cx="104.3" cy="60.3" r="1.52"/>
<circle cx="295.4" cy="60.3" r="1.02"/>
<circle cx="301.7" cy="66.4" r="1.02"/>
<circle cx="301.7" cy="66.4" r="1.52"/>
<circle cx="67.6" cy="135.4" r="1.52"/>
<circle cx="67.6" cy="135.4" r="1.02"/>
<circle cx="68.2" cy="139.6" r=".75"/>
<circle cx="126.8" cy="139.6" r=".75"/>
<circle cx="127.1" cy="135.4" r="1.52"/>
<circle cx="127.1" cy="135.4" r="1.02"/>
<circle cx="272.6" cy="135.4" r="1.02"/>
<circle cx="272.9" cy="139.6" r=".75"/>
<circle cx="331.5" cy="139.6" r=".75"/>
<circle cx="332.1" cy="135.4" r="1.02"/>
<circle cx="69.9" cy="143.7" r="1.02"/>
<circle cx="123.5" cy="143.7" r="1.02"/>
<circle cx="276.2" cy="143.7" r="1.52"/>
<circle cx="276.2" cy="143.7" r="1.02"/>
<circle cx="329.8" cy="143.7" r="1.02"/>
<circle cx="329.8" cy="143.7" r="1.52"/>
<circle cx="419.2" cy="159.7" r="1.56"/>
<circle cx="425.2" cy="159.7" r="1.56"/>
<circle cx="494.9" cy="197.7" r="1.56"/>
<circle cx="500.9" cy="197.7" r="1.56"/>
<circle cx="57.2" cy="202.9" r="1.02"/>
<circle cx="58.3" cy="216.3" r="1.02"/>
<circle cx="58.3" cy="216.3" r="1.52"/>
<circle cx="69.1" cy="209.6" r=".75"/>
<circle cx="93.4" cy="216.3" r="1.52"/>
<circle cx="93.4" cy="216.3" r="1.02"/>
<circle cx="103.7" cy="202.9" r="1.02"/>
<circle cx="133.3" cy="209.6" r=".75"/>
<circle cx="133.3" cy="211.2" r="3.8"/>
<circle cx="133.6" cy="212.3" r=".17"/>
<circle cx="138.1" cy="216.3" r="1.52"/>
<circle cx="138.1" cy="216.3" r="1.02"/>
<circle cx="138.5" cy="202.9" r="1.02"/>
<circle cx="261.2" cy="202.9" r="1.02"/>
<circle cx="261.2" cy="202.9" r="1.52"/>
<circle cx="261.6" cy="216.3" r="1.02"/>
<circle cx="266.4" cy="209.6" r=".75"/>
<circle cx="296" cy="202.9" r="1.52"/>
<circle cx="296" cy="202.9" r="1.02"/>
<circle cx="306.2" cy="216.3" r="1.02"/>
<circle cx="330.6" cy="209.6" r=".75"/>
<circle cx="341.4" cy="216.3" r="1.02"/>
<circle cx="342.4" cy="202.9" r="1.52"/>
<circle cx="342.4" cy="202.9" r="1.02"/>
<circle cx="339.9" cy="315.8" r="9"/>
</g>
<g fill="none" stroke="#000" stroke-width=".35">
<path d="M92.3 56.6h12M98.3 55.1l6 1.5-6 1.5zM104.3 53.9v13.2M301.7 59.8v15M92.3 64.4h12M98.3 62.9l6 1.5-6 1.5zM289.7 64.3h12M289.7 70.3h12M295.7 62.8l6 1.5-6 1.5zM295.7 68.8l6 1.5-6 1.5zM445.6 365h115.3M459.2 380v10"/>
<path d="M401.8 400h74.9M401.8 390h74.9M401.8 395h74.9M459.2 400v10M401.8 405h57.4"/>
</g>
<g fill="none" stroke="#000" stroke-width=".5">
<path d="M401.8 359.7h187.2v55.3h-187.2zM445.6 359.7v20.3M560.9 359.7v20.3M401.8 380h187.2M476.7 380v35M574 380v15M462.2 383.4l5.5-1.2v5.4l-5.5-1.2zM476.7 395h112.3M401.8 410h187.2M476.7 405h112.3M532.9 405v10"/>
<circle cx="472.6" cy="384.9" r="2.72"/>
<circle cx="472.6" cy="384.9" r="1.47"/>
</g>
<path d="M461.1 384.9h14.8" fill="none" stroke="#000" stroke-width=".5" stroke-dasharray="15.2 1.3 1.3 1.3" stroke-dashoffset="7.4"/>
<path d="M472.6 381.7v6.6" fill="none" stroke="#000" stroke-width=".5" stroke-dasharray="15.2 1.3 1.3 1.3" stroke-dashoffset="13.8"/>
<path d="M446 154h-10M521.7 191.9h-10" fill="none" stroke="#000" stroke-width=".28" stroke-dasharray="15.2 1.3 1.3 1.3" stroke-dashoffset="12.1"/>
<g fill="#000">
<path d="M333 349.9l2.8-2.2-2.3 2.8z"/>
<path d="M98.3 55.1l6 1.5-6 1.5zM98.3 62.9l6 1.5-6 1.5z"/>
<path d="M295.7 62.8l6 1.5-6 1.5zM295.7 68.8l6 1.5-6 1.5z"/>
</g>
<text font-size="13.3" x="556.3" y="30.4">1x</text>
<g font-size="8.5">
<text x="101.3" y="53.5">A</text>
<text x="299.5" y="58.5">B</text>
<text x="419.4" y="66.5">SCHNITT</text>
<text x="101.2" y="74">A</text>
<text x="299.7" y="81.5">B</text>
<text x="495.9" y="107.1">SCHNITT</text>
<text x="126.3" y="203.9">Z</text>
<text x="326.7" y="284.4">DETAIL</text>
</g>
<g font-size="6.7">
<text x="402.7" y="331.5">Oberfläche: Alle Seiten Poliert</text>
<text x="402.7" y="344.4">Hinweis: Alle Senkungen für Senkkopfschraube</text>
<text x="430.2" y="350.9">ISO 10642 M8</text>
</g>
<text font-size="6" x="464.2" y="407.8">04</text>
<g font-size="4.7">
<text x="367.4" y="70.5" transform="rotate(-90 367.4 70.5)">482,69</text>
<text x="454" y="66.4">A-A</text>
<text x="424.9" y="74.7">MAßSTAB 2 : 1</text>
<text x="530.6" y="107.1">B-B</text>
<text x="500.6" y="115.3">MAßSTAB 2 : 1</text>
<text x="34.2" y="135.2" transform="rotate(-90 34.2 135.2)">1189,78</text>
<text x="367.4" y="154.8" transform="rotate(-90 367.4 154.8)">538,46</text>
<text x="420.9" y="157.1" transform="rotate(-90 420.9 157.1)">18,25</text>
<text x="426.9" y="157.1" transform="rotate(-90 426.9 157.1)">12,25</text>
<text x="454.3" y="160.8" transform="rotate(-83 454.3 160.8)">90°</text>
<text x="496.6" y="195.1" transform="rotate(-90 496.6 195.1)">18,25</text>
<text x="502.6" y="195.1" transform="rotate(-90 502.6 195.1)">12,25</text>
<text x="530.6" y="198.9" transform="rotate(-83 530.6 198.9)">90°</text>
<text x="439.7" y="206.2">3</text>
<text x="367.4" y="213.6" transform="rotate(-90 367.4 213.6)">168,63</text>
<text x="92.3" y="229.5">649,99</text>
<text x="189.8" y="229.5">3</text>
<text x="256" y="229.5">203,47</text>
<text x="296.1" y="229.5">278,44</text>
<text x="333.3" y="229.5">168,07</text>
<text x="515.4" y="243.8">3</text>
<text x="355.6" y="284.4">Z</text>
<text x="326.2" y="292.6">MAßSTAB 2 : 1</text>
<text x="308.4" y="358">Graviert</text>
</g>
<text font-size="4.2" x="578.7" y="389.8">A2</text>
<text font-size="3.9" x="522.5" y="387.2">01-00000574</text>
<g font-size="3.5">
<text x="402.6" y="358.2">Fertigungsverfahren: Senken + Polieren + Graviert</text>
<text x="529.3" y="393.8">23-042</text>
<text x="525.2" y="399.3">Laserteil (Platte 16)</text>
<text x="430.2" y="403.4">Friedrich</text>
<text x="402.7" y="413.9">FREIGEGEBEN</text>
<text x="434.6" y="408.2">Friedrich</text>
<text x="494.9" y="413.9">Maßstab:1:6</text>
<text x="500.6" y="408.2">8.811kg</text>
<text x="550.6" y="413.9">Blatt 1 von 2</text>
<text x="563.2" y="408.2">1.4404 HG Nr.9</text>
</g>
<g font-size="3.3">
<text x="447.5" y="368.2">02</text>
<text x="453.7" y="368.8">Konstruktion weiter angepasst</text>
<text x="529.2" y="368.8">26.02.24</text>
<text x="543.2" y="368.5">Friedrich</text>
<text x="447.5" y="373.2">03</text>
<text x="453.7" y="373.8">Pin Positionen angepasst</text>
<text x="529.2" y="373.8">07.03.24</text>
<text x="543.2" y="373.5">Friedrich</text>
<text x="447.5" y="378.2">04</text>
<text x="453.7" y="378.8">Pin Position angepasst</text>
<text x="529.2" y="378.8">15.03.24</text>
<text x="543.2" y="378.5">Friedrich</text>
</g>
<g font-size="2.8">
<text x="446.7" y="364.1">Rev.</text>
<text x="480" y="364.1">Änderung</text>
<text x="530.9" y="364.1">Datum</text>
<text x="547.8" y="364.1">Name</text>
<text x="407" y="385.2">Allgemeintoleranz DIN ISO 2768-mK</text>
<text x="411.3" y="388">Schutzvermerk DIN ISO 16016</text>
<text x="402.7" y="393.4">Werkstückkanten DIN ISO 13715</text>
<text x="402.7" y="398.6">Oberflächenangaben DIN EN ISO 1302</text>
<text x="402.7" y="403.4">Erstellt von:</text>
<text x="461.7" y="402.7">Revision:</text>
<text x="402.6" y="408.2">Geprüft von:</text>
</g>
<g font-size="2.7">
<text x="477.3" y="387.2">Zeichnung Nr.:</text>
<text x="477.3" y="392.7">Kommission:</text>
<text x="477.3" y="398.6">Bezeichnung:</text>
<text x="477.3" y="408.2">Gewicht:</text>
<text x="533.2" y="408.2">Material:</text>
</g>
<g font-size="2.5">
<text x="21.6" y="8.2">1</text>
<text x="71.2" y="8.2">2</text>
<text x="121.2" y="8.2">3</text>
<text x="171.2" y="8.2">4</text>
<text x="221.2" y="8.2">5</text>
<text x="271.2" y="8.2">6</text>
<text x="321.2" y="8.2">7</text>
<text x="371.2" y="8.2">8</text>
<text x="421.2" y="8.2">9</text>
<text x="470.5" y="8.2">10</text>
<text x="520.8" y="8.2">11</text>
<text x="570.3" y="8.2">12</text>
<text x="6.7" y="35.7">A</text>
<text x="585.7" y="35.7">A</text>
<text x="6.7" y="85.7">B</text>
<text x="585.7" y="85.7">B</text>
<text x="6.7" y="135.7">C</text>
<text x="585.7" y="135.7">C</text>
<text x="6.7" y="185.7">D</text>
<text x="585.7" y="185.7">D</text>
<text x="6.7" y="235.7">E</text>
<text x="585.7" y="235.7">E</text>
<text x="6.7" y="285.7">F</text>
<text x="585.7" y="285.7">F</text>
<text x="6.7" y="335.7">G</text>
<text x="6.7" y="385.7">H</text>
<text x="21.6" y="413.2">1</text>
<text x="71.2" y="413.2">2</text>
<text x="121.2" y="413.2">3</text>
<text x="171.2" y="413.2">4</text>
<text x="221.2" y="413.2">5</text>
<text x="271.2" y="413.2">6</text>
<text x="321.2" y="413.2">7</text>
<text x="371.2" y="413.2">8</text>
</g>
<g font-size="1.8">
<text x="562.4" y="364.4">DRAWING IS PROPRIETARY TO</text>
<text x="562.4" y="367.2">PEC METALL DESIGN GMBH</text>
<text x="562.4" y="369.9">ANY USE OF THE INCLUDED</text>
<text x="562.4" y="372.7">INFORMATION IS PROHIBITED</text>
<text x="562.4" y="375.4">UNLESS APPROVED IN</text>
<text x="562.4" y="378.2">WRITING</text>
</g>
</svg>
